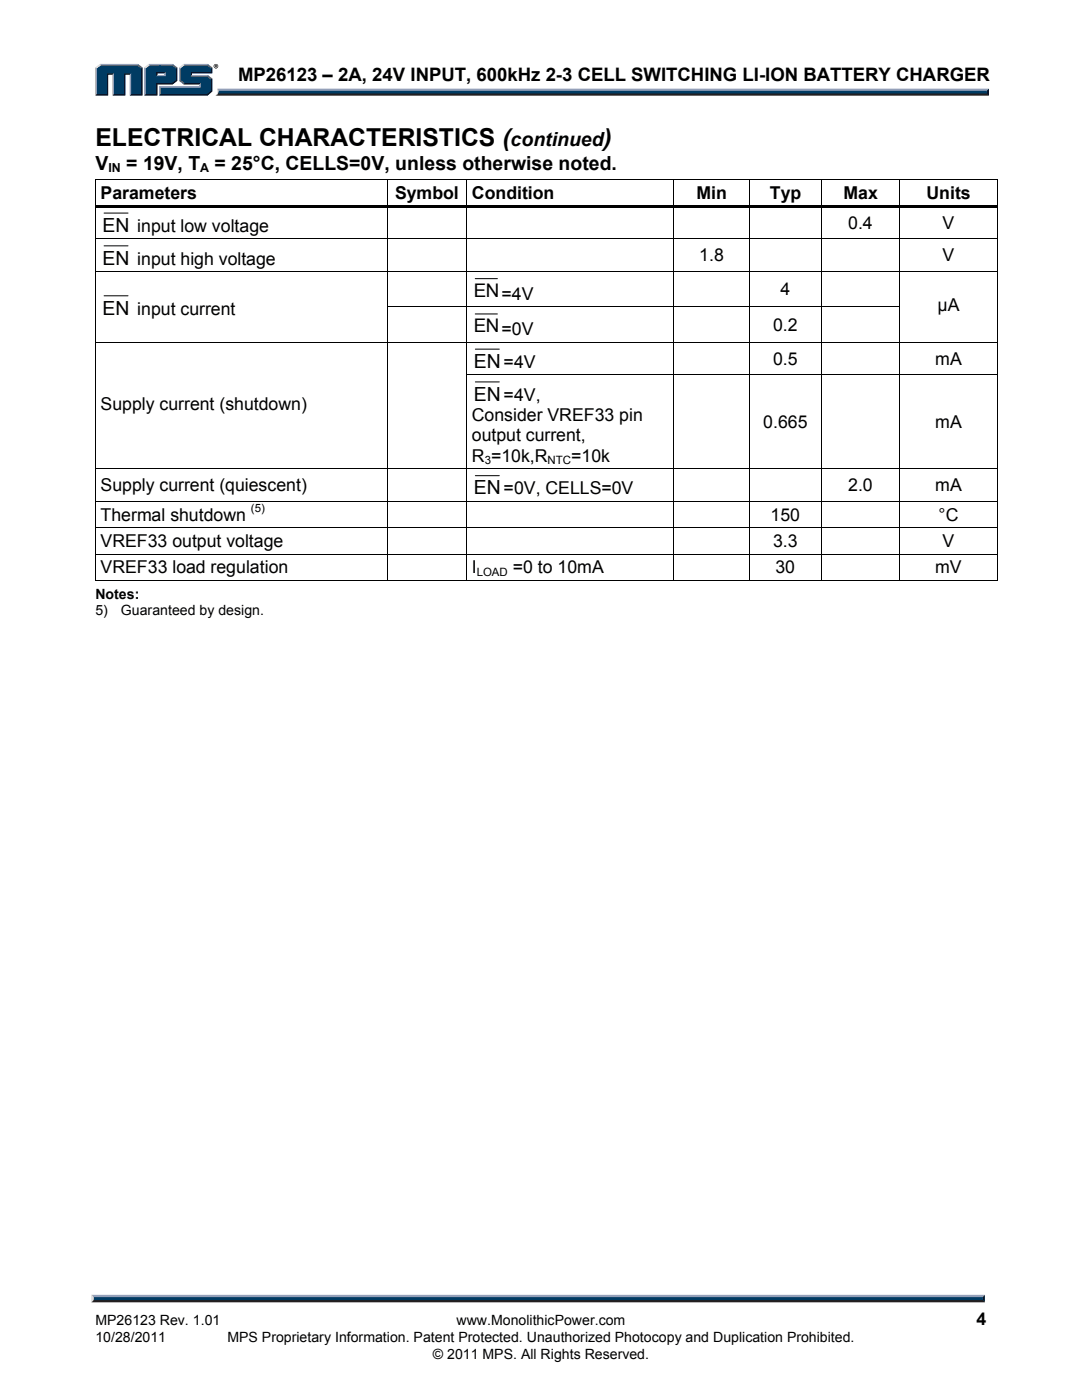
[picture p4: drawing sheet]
<svg xmlns="http://www.w3.org/2000/svg" width="216mm" height="279mm" viewBox="0 0 216 279" stroke-linecap="round" stroke-linejoin="round" font-family="sans-serif">
<path d="M18.7 259.2h177.4l.4 .7h-178.3z" fill="#231f20"/>
<path d="M18.3 258.4h178.2l-.4 .8h-177.4z" fill="#94a0b9"/>
<path d="M196.5 258.4v1.5l-.4-.4v-.6z" fill="#001339"/>
<path d="M18.7 258.9h177.4v.6h-177.4z" fill="#003b63"/>
<path d="M18.2 258.4l.5 .5v.5l-.5 .5z" fill="#dcddde"/>
<path d="M43.4 17.7h153.9l-.4 .7h-153.3z" fill="#94a0b9"/>
<path d="M43.6 18.4h153.3l.4 .6h-154.3l.4-.2z" fill="#231f20"/>
<path d="M196.9 18.1l.4-.4v1.3l-.4-.4z" fill="#001339"/>
<path d="M43.6 18.1h153.3v.5h-153.4z" fill="#003b63"/>
<path d="M43.4 17.7l.2 .5a.79 .79 0 0 1-.6 .8h.1a1.24 1.24 0 0 0 .3-1.3z" fill="#dcddde"/>
<path d="M31.1 15.2l.3-.2h1.3l.3 .2z" fill="#94a0b9"/>
<g fill="#003b63">
<path d="M19.3 13.6l.8-.6h7.2l.9 .6v5.2h-2v-4.2h-1.5v4.2h-2v-4.2h-1.4v4.2h-2z"/>
<path d="M29.1 13.6l.8-.6h2.1v1.4h-.9v.8h1.9v-.8h-1.2v-1.4h2.5l.8 .6v2.3l-.8 .7h-3.2v2.2h-2z"/>
<path d="M32 17.5h8v-.9h-3.2l-.8-.7v-2.3l.8-.6h4.5l.8 .6v.8h-4.1v.8h3.3l.8 .7v2.2l-.8 .7h-9.3z"/>
</g>
<path d="M36.6 12.9h4.8" fill="none" stroke="#94a0b9" stroke-width=".27"/>
<path d="M35.7 13.5l.9-.7 .2 .2-.8 .6z" fill="#dcddde"/>
<path d="M35.9 13.5v2.6" fill="none" stroke="#94a0b9" stroke-width=".27"/>
<path d="M35.7 16.1l.3-.2 .8 .7-.2 .2z" fill="#547194"/>
<path d="M36.6 16.7h3.4" fill="none" stroke="#001339" stroke-width=".27"/>
<g fill="#94a0b9">
<path d="M31.8 17.2h8v-.4l.2-.2v.9h-8z"/>
<path d="M31.8 17.2l.2 .3v1.3l-.2 .2z"/>
</g>
<path d="M38 14.4h4.1v-.8l.3-.1v1.1h-4.1v.4l-.3 .2z" fill="#001339"/>
<path d="M38 15.1h3.4" fill="none" stroke="#94a0b9" stroke-width=".27"/>
<path d="M41.4 15l1 .7-.3 .2-.8-.7z" fill="#547194"/>
<g fill="#001339">
<path d="M31.8 19l.2-.2h9.3l.8-.7v-2.2l.3-.2v2.5l-1 .8z"/>
<path d="M31.1 16.6h3.2l.8-.7v-2.3l.3-.1v2.6l-.9 .7h-3.1v2.2h-2.6l.3-.2h2z"/>
</g>
<path d="M34.5 12.8l.9 .7-.3 .1-.8-.6z" fill="#547194"/>
<path d="M29.7 12.9h4.8" fill="none" stroke="#94a0b9" stroke-width=".27"/>
<path d="M28.8 13.5l.9-.7 .2 .2-.8 .6z" fill="#dcddde"/>
<path d="M28.9 13.5v5.5" fill="none" stroke="#94a0b9" stroke-width=".27"/>
<path d="M32.7 14.6l.3-.2v.8l-.3-.2z" fill="#94a0b9"/>
<g fill="#001339">
<path d="M31.1 14.4h1.9l-.3 .2h-1.3v.4l-.3 .2z"/>
<path d="M28.2 13.6l.2-.1v5.5h-2.5l.3-.2h2z"/>
</g>
<path d="M27.5 12.8l.9 .7-.2 .1-.9-.6z" fill="#547194"/>
<path d="M19.9 12.9h7.6" fill="none" stroke="#94a0b9" stroke-width=".27"/>
<path d="M19 13.5l.9-.7 .2 .2-.8 .6z" fill="#dcddde"/>
<path d="M19.2 13.5v5.5" fill="none" stroke="#94a0b9" stroke-width=".27"/>
<path d="M21.3 14.6h1.4l-.2 .3h-.9v4.1h-2.5l.2-.2h2z" fill="#001339"/>
<path d="M22.6 14.6v4.4" fill="none" stroke="#94a0b9" stroke-width=".27"/>
<path d="M24.7 14.6h1.5l-.3 .3h-.9v4.1h-2.5l.2-.2h2z" fill="#001339"/>
<path d="M26 14.6v4.4" fill="none" stroke="#94a0b9" stroke-width=".27"/>
<path d="M41.4 12.8l1 .7-.3 .1-.8-.6z" fill="#547194"/>
<path d="M42.6 13.2a.45 .45 0 0 1 .9 0 .45 .45 0 0 1-.9 0zM42.7 13.2a.4 .4 0 0 0 .8 0 .4 .4 0 0 0-.8 0zM42.9 13h.4v.5l-.2-.3-.2 .3zM43 13v.2h.2z" fill="#231f20"/>
<path d="M43.4 17.7h153.9l-.4 .7h-153.3z" fill="#94a0b9"/>
<path d="M43.6 18.4h153.3l.4 .6h-154.3l.4-.2z" fill="#231f20"/>
<path d="M196.9 18.1l.4-.4v1.3l-.4-.4z" fill="#001339"/>
<path d="M43.6 18.1h153.3v.5h-153.4z" fill="#003b63"/>
<path d="M43.4 17.7l.2 .5a.79 .79 0 0 1-.6 .8h.1a1.24 1.24 0 0 0 .3-1.3z" fill="#dcddde"/>
<path d="M31.1 15.2l.3-.2h1.3l.3 .2z" fill="#94a0b9"/>
<g fill="#003b63">
<path d="M19.3 13.6l.8-.6h7.2l.9 .6v5.2h-2v-4.2h-1.5v4.2h-2v-4.2h-1.4v4.2h-2z"/>
<path d="M29.1 13.6l.8-.6h2.1v1.4h-.9v.8h1.9v-.8h-1.2v-1.4h2.5l.8 .6v2.3l-.8 .7h-3.2v2.2h-2z"/>
<path d="M32 17.5h8v-.9h-3.2l-.8-.7v-2.3l.8-.6h4.5l.8 .6v.8h-4.1v.8h3.3l.8 .7v2.2l-.8 .7h-9.3z"/>
</g>
<path d="M36.6 12.9h4.8" fill="none" stroke="#94a0b9" stroke-width=".27"/>
<path d="M35.7 13.5l.9-.7 .2 .2-.8 .6z" fill="#dcddde"/>
<path d="M35.9 13.5v2.6" fill="none" stroke="#94a0b9" stroke-width=".27"/>
<path d="M35.7 16.1l.3-.2 .8 .7-.2 .2z" fill="#547194"/>
<path d="M36.6 16.7h3.4" fill="none" stroke="#001339" stroke-width=".27"/>
<g fill="#94a0b9">
<path d="M31.8 17.2h8v-.4l.2-.2v.9h-8z"/>
<path d="M31.8 17.2l.2 .3v1.3l-.2 .2z"/>
</g>
<path d="M38 14.4h4.1v-.8l.3-.1v1.1h-4.1v.4l-.3 .2z" fill="#001339"/>
<path d="M38 15.1h3.4" fill="none" stroke="#94a0b9" stroke-width=".27"/>
<path d="M41.4 15l1 .7-.3 .2-.8-.7z" fill="#547194"/>
<g fill="#001339">
<path d="M31.8 19l.2-.2h9.3l.8-.7v-2.2l.3-.2v2.5l-1 .8z"/>
<path d="M31.1 16.6h3.2l.8-.7v-2.3l.3-.1v2.6l-.9 .7h-3.1v2.2h-2.6l.3-.2h2z"/>
</g>
<path d="M34.5 12.8l.9 .7-.3 .1-.8-.6z" fill="#547194"/>
<path d="M29.7 12.9h4.8" fill="none" stroke="#94a0b9" stroke-width=".27"/>
<path d="M28.8 13.5l.9-.7 .2 .2-.8 .6z" fill="#dcddde"/>
<path d="M28.9 13.5v5.5" fill="none" stroke="#94a0b9" stroke-width=".27"/>
<path d="M32.7 14.6l.3-.2v.8l-.3-.2z" fill="#94a0b9"/>
<g fill="#001339">
<path d="M31.1 14.4h1.9l-.3 .2h-1.3v.4l-.3 .2z"/>
<path d="M28.2 13.6l.2-.1v5.5h-2.5l.3-.2h2z"/>
</g>
<path d="M27.5 12.8l.9 .7-.2 .1-.9-.6z" fill="#547194"/>
<path d="M19.9 12.9h7.6" fill="none" stroke="#94a0b9" stroke-width=".27"/>
<path d="M19 13.5l.9-.7 .2 .2-.8 .6z" fill="#dcddde"/>
<path d="M19.2 13.5v5.5" fill="none" stroke="#94a0b9" stroke-width=".27"/>
<path d="M21.3 14.6h1.4l-.2 .3h-.9v4.1h-2.5l.2-.2h2z" fill="#001339"/>
<path d="M22.6 14.6v4.4" fill="none" stroke="#94a0b9" stroke-width=".27"/>
<path d="M24.7 14.6h1.5l-.3 .3h-.9v4.1h-2.5l.2-.2h2z" fill="#001339"/>
<path d="M26 14.6v4.4" fill="none" stroke="#94a0b9" stroke-width=".27"/>
<path d="M41.4 12.8l1 .7-.3 .1-.8-.6z" fill="#547194"/>
<path d="M42.6 13.2a.45 .45 0 0 1 .9 0 .45 .45 0 0 1-.9 0zM42.7 13.2a.4 .4 0 0 0 .8 0 .4 .4 0 0 0-.8 0zM42.9 13h.4v.5l-.2-.3-.2 .3zM43 13v.2h.2z" fill="#231f20"/>
<g fill="#000">
<path d="M19 35.8h.1v.7h-.1zM77.2 35.8h.1v.7h-.1zM93 35.8h.2v.7h-.2zM134.3 35.8h.2v.7h-.2zM149.5 35.8h.2v.7h-.2zM163.8 35.8h.2v.7h-.2zM179.5 35.8h.1v.7h-.1zM198.9 35.8h.2v.7h-.2zM198.9 35.8h.2v.2h-.2zM19 41h.1v.7h-.1zM19 47.6h.1v.7h-.1zM19 54.1h.1v.7h-.1z"/>
<path d="M19.1 41h58.1v.6h-58.1zM77.2 41.6h.1v.1h-.1zM77.2 41h15.8v.6h-15.8zM77.2 47.6h.1v.7h-.1zM77.2 54.1h.1v.7h-.1zM93 41.6h.2v.1h-.2zM93 41h41.3v.6h-41.3zM93 47.6h.2v.7h-.2zM93 54.1h.2v.7h-.2zM134.3 41.6h.2v.1h-.2zM134.3 41h15.2v.6h-15.2zM134.3 47.6h.2v.7h-.2z"/>
<path d="M134.3 54.1h.2v.7h-.2zM149.5 41.6h.2v.1h-.2zM149.5 41h14.3v.6h-14.3zM149.5 47.6h.2v.7h-.2zM149.5 54.1h.2v.7h-.2zM163.8 41.6h.2v.1h-.2zM163.8 41h15.7v.6h-15.7zM163.8 47.6h.2v.7h-.2zM163.8 54.1h.2v.7h-.2zM179.5 41.6h.1v.1h-.1zM179.5 41h19.4v.6h-19.4zM179.5 47.6h.1v.7h-.1z"/>
<path d="M179.5 54.1h.1v.7h-.1zM198.9 41h.2v.7h-.2zM198.9 47.6h.2v.7h-.2zM198.9 54.1h.2v.7h-.2zM19 61.2h.1v.7h-.1zM19 68.2h.1v.7h-.1zM19 74.7h.1v.7h-.1zM77.2 61.2h.1v.7h-.1zM77.2 68.2h.1v.7h-.1zM77.2 74.7h.1v.7h-.1zM93 61.2h.2v.7h-.2zM93 68.2h.2v.7h-.2z"/>
<path d="M93 74.7h.2v.7h-.2zM134.3 61.2h.2v.7h-.2zM134.3 68.2h.2v.7h-.2zM134.3 74.7h.2v.7h-.2zM149.5 61.2h.2v.7h-.2zM149.5 68.2h.2v.7h-.2zM149.5 74.7h.2v.7h-.2zM163.8 61.2h.2v.7h-.2zM163.8 68.2h.2v.7h-.2zM163.8 74.7h.2v.7h-.2zM179.5 61.2h.1v.7h-.1zM179.5 68.2h.1v.7h-.1z"/>
<path d="M179.5 74.7h.1v.7h-.1zM198.9 61.2h.2v.7h-.2zM198.9 68.2h.2v.7h-.2zM198.9 74.7h.2v.7h-.2zM19 93.5h.1v.6h-.1zM77.2 93.5h.1v.6h-.1zM93 93.5h.2v.6h-.2zM134.3 93.5h.2v.6h-.2zM149.5 93.5h.2v.6h-.2zM163.8 93.5h.2v.6h-.2zM179.5 93.5h.1v.6h-.1zM198.9 93.5h.2v.6h-.2z"/>
<path d="M19 100h.1v.7h-.1zM19 105.2h.1v.7h-.1zM19 110.5h.1v.7h-.1zM77.2 100h.1v.7h-.1zM77.2 105.2h.1v.7h-.1zM77.2 110.5h.1v.7h-.1zM93 100h.2v.7h-.2zM93 105.2h.2v.7h-.2zM93 110.5h.2v.7h-.2zM134.3 100h.2v.7h-.2zM134.3 105.2h.2v.7h-.2zM134.3 110.5h.2v.7h-.2z"/>
<path d="M149.5 100h.2v.7h-.2zM149.5 105.2h.2v.7h-.2zM149.5 110.5h.2v.7h-.2zM163.8 100h.2v.7h-.2zM163.8 105.2h.2v.7h-.2zM163.8 110.5h.2v.7h-.2zM179.5 100h.1v.7h-.1zM179.5 105.2h.1v.7h-.1zM179.5 110.5h.1v.7h-.1zM198.9 100h.2v.7h-.2zM198.9 105.2h.2v.7h-.2zM198.9 110.5h.2v.7h-.2z"/>
<path d="M198.9 115.7h.2v.2h-.2z"/>
</g>
<g fill="none" stroke="#000" stroke-width=".2">
<path d="M19 35.9h58.2M19 36.5v4.5M77.3 36.5v4.5M77.3 35.9h15.7M93.1 36.5v4.5M93.2 35.9h41.1M134.4 36.5v4.5M134.5 35.9h15M149.6 36.5v4.5M149.7 35.9h14.1M163.9 36.5v4.5M164 35.9h15.5"/>
<path d="M179.6 36.5v4.5M179.6 35.9h19.3M199 36.5v4.5M19 41.7v5.9M19 48.3v5.8M19 54.8v6.4M19.1 47.7h58.1M19.1 54.2h58.1M20.8 42.5h4.7M20.8 49.1h4.7M20.8 59h4.7M77.3 41.7v5.9"/>
<path d="M77.3 48.3v5.8M77.3 54.8v6.4M77.3 47.7h15.7M77.3 54.2h15.7M93.1 41.7v5.9M93.1 48.3v5.8M93.1 54.8v6.4M93.2 47.7h41.1M93.2 54.2h41.1M94.8 55.6h4.5M134.4 41.7v5.9M134.4 48.3v5.8"/>
<path d="M134.4 54.8v6.4M134.5 47.7h15M134.5 54.2h15M149.6 41.7v5.9M149.6 48.3v5.8M149.6 54.8v6.4M149.7 47.7h14.1M149.7 54.2h14.1M163.9 41.7v5.9M163.9 48.3v5.8M163.9 54.8v6.4M164 47.7h15.5"/>
<path d="M164 54.2h15.5M179.6 41.7v5.9M179.6 48.3v5.8M179.6 54.8v6.4M179.6 47.7h19.3M179.6 54.2h19.3M199 41.7v5.9M199 48.3v5.8M199 54.8v6.4M19 61.9v6.3M19 68.9v5.8M19 75.4v18.1"/>
<path d="M19.1 68.3h58.1M77.3 61.9v6.3M77.3 68.9v5.8M77.3 75.4v18.1M77.3 61.3h15.7M77.3 68.3h15.7M93.1 61.9v6.3M93.1 68.9v5.8M93.1 75.4v18.1M93.2 61.3h41.1M93.2 68.3h41.1M93.2 74.8h41.1"/>
<path d="M94.8 62.7h4.5M94.8 69.7h4.8M94.8 76.2h4.8M134.4 61.9v6.3M134.4 68.9v5.8M134.4 75.4v18.1M134.5 61.3h15M134.5 68.3h15M134.5 74.8h15M149.6 61.9v6.3M149.6 68.9v5.8M149.6 75.4v18.1"/>
<path d="M149.7 61.3h14.1M149.7 68.3h14.1M149.7 74.8h14.1M163.9 61.9v6.3M163.9 68.9v5.8M163.9 75.4v18.1M164 61.3h15.5M164 68.3h15.5M164 74.8h15.5M179.6 61.9v6.3M179.6 68.9v5.8M179.6 75.4v18.1"/>
<path d="M179.6 68.3h19.3M179.6 74.8h19.3M199 61.9v6.3M199 68.9v5.8M199 75.4v18.1M19 94.1v5.9M19.1 93.5h58.1M77.3 94.1v5.9M77.3 93.5h15.7M93.1 94.1v5.9M93.2 93.5h41.1M94.8 94.9h4.8"/>
<path d="M134.4 94.1v5.9M134.5 93.5h15M149.6 94.1v5.9M149.7 93.5h14.1M163.9 94.1v5.9M164 93.5h15.5M179.6 94.1v5.9M179.6 93.5h19.3M199 94.1v5.9M19 115.8h58.2M19 100.7v4.5M19 105.9v4.6"/>
<path d="M19 111.2v4.7M19.1 100.1h58.1M19.1 105.3h58.1M19.1 110.6h58.1M77.3 100.7v4.5M77.3 105.9v4.6M77.3 111.2v4.7M77.3 100.1h15.7M77.3 105.3h15.7M77.3 110.6h15.7M77.3 115.8h15.7M93.1 100.7v4.5"/>
<path d="M93.1 105.9v4.6M93.1 111.2v4.7M93.2 100.1h41.1M93.2 105.3h41.1M93.2 110.6h41.1M93.2 115.8h41.1M134.4 100.7v4.5M134.4 105.9v4.6M134.4 111.2v4.7M134.5 100.1h15M134.5 105.3h15M134.5 110.6h15"/>
<path d="M134.5 115.8h15M149.6 100.7v4.5M149.6 105.9v4.6M149.6 111.2v4.7M149.7 100.1h14.1M149.7 105.3h14.1M149.7 110.6h14.1M149.7 115.8h14.1M163.9 100.7v4.5M163.9 105.9v4.6M163.9 111.2v4.7M164 100.1h15.5"/>
<path d="M164 105.3h15.5M164 110.6h15.5M164 115.8h15.5M179.6 100.7v4.5M179.6 105.9v4.6M179.6 111.2v4.7M179.6 100.1h19.3M179.6 105.3h19.3M179.6 110.6h19.3M179.6 115.8h19.3M199 100.7v4.5M199 105.9v4.6"/>
<path d="M199 111.2v4.7"/>
</g>
<g font-size="4.9">
<text x="19" y="29.2">ELECTRICAL CHARACTERISTICS (</text>
<text x="120.4" y="29.2">)</text>
</g>
<g font-size="3.9">
<text x="101.9" y="29.2">continued</text>
<text x="19" y="33.9">V</text>
<text x="25.2" y="33.9">= 19V, T</text>
<text x="42.8" y="33.9">= 25°C, CELLS=0V, unless otherwise noted.</text>
<text x="20.5" y="46.3">EN input low voltage</text>
<text x="20.5" y="52.8">EN input high voltage</text>
<text x="20.5" y="62.8">EN input current</text>
<text x="94.6" y="73.4">EN=4V</text>
<text x="94.6" y="80">EN=4V,</text>
<text x="94.6" y="98.7">EN=0V, CELLS=0V</text>
</g>
<g font-size="3.7">
<text x="47.5" y="16.2">MP26123 – 2A, 24V INPUT, 600kHz 2-3 CELL SWITCHING LI-ION BATTERY CHARGER</text>
<text x="94.6" y="59.2">EN=4V</text>
<text x="94.6" y="66.3">EN=0V</text>
</g>
<g font-size="3.5">
<text x="20.1" y="39.8">Parameters</text>
<text x="78.8" y="39.8">Symbol</text>
<text x="94.2" y="39.8">Condition</text>
<text x="139" y="39.8">Min</text>
<text x="153.6" y="39.8">Typ</text>
<text x="168.3" y="39.8">Max</text>
<text x="184.9" y="39.8">Units</text>
<text x="169.3" y="45.6">0.4</text>
<text x="188.1" y="45.6">V</text>
<text x="139.5" y="52.2">1.8</text>
<text x="188.1" y="52.2">V</text>
<text x="155.7" y="59">4</text>
<text x="187.1" y="62.1">μA</text>
<text x="154.3" y="66">0.2</text>
<text x="154.3" y="72.8">0.5</text>
<text x="186.6" y="72.8">mA</text>
<text x="20.1" y="81.8">Supply current (shutdown)</text>
<text x="94.1" y="84">Consider VREF33 pin</text>
<text x="94.1" y="88.1">output current,</text>
<text x="152.3" y="85.4">0.665</text>
<text x="186.6" y="85.4">mA</text>
<text x="94.1" y="92.1">R =10k,R</text>
<text x="114" y="92.1">=10k</text>
<text x="20.1" y="98">Supply current (quiescent)</text>
<text x="169.2" y="98">2.0</text>
<text x="186.6" y="98">mA</text>
<text x="20.1" y="103.9">Thermal shutdown</text>
<text x="153.8" y="103.9">150</text>
<text x="187.3" y="103.9">°C</text>
<text x="20.1" y="109.2">VREF33 output voltage</text>
<text x="154.3" y="109.2">3.3</text>
<text x="188.1" y="109.2">V</text>
<text x="20.1" y="114.4">VREF33 load regulation</text>
<text x="94.1" y="114.4">I</text>
<text x="102.3" y="114.4">=0 to 10mA</text>
<text x="154.7" y="114.4">30</text>
<text x="186.6" y="114.4">mV</text>
<text x="194.9" y="264.5">4</text>
</g>
<g font-size="2.8">
<text x="19" y="119.6">Notes:</text>
<text x="19" y="122.8">5)</text>
<text x="24.1" y="122.8">Guaranteed by design.</text>
<text x="19" y="267.9">10/28/2011</text>
<text x="19" y="264.5">MP26123 Rev. 1.01</text>
<text x="45.4" y="267.9">MPS Proprietary Information. Patent Protected. Unauthorized Photocopy and Duplication Prohibited.</text>
<text x="91.1" y="264.5">www.MonolithicPower.com</text>
<text x="86.4" y="271.1">© 2011 MPS. All Rights Reserved.</text>
</g>
<g font-size="2.5">
<text x="21.6" y="34.4">IN</text>
<text x="40" y="34.4">A</text>
</g>
<g font-size="2.3">
<text x="96.7" y="92.7">3</text>
<text x="109.3" y="92.7">NTC</text>
<text x="50.1" y="102.2">(5)</text>
<text x="95.1" y="115">LOAD</text>
</g>
</svg>
